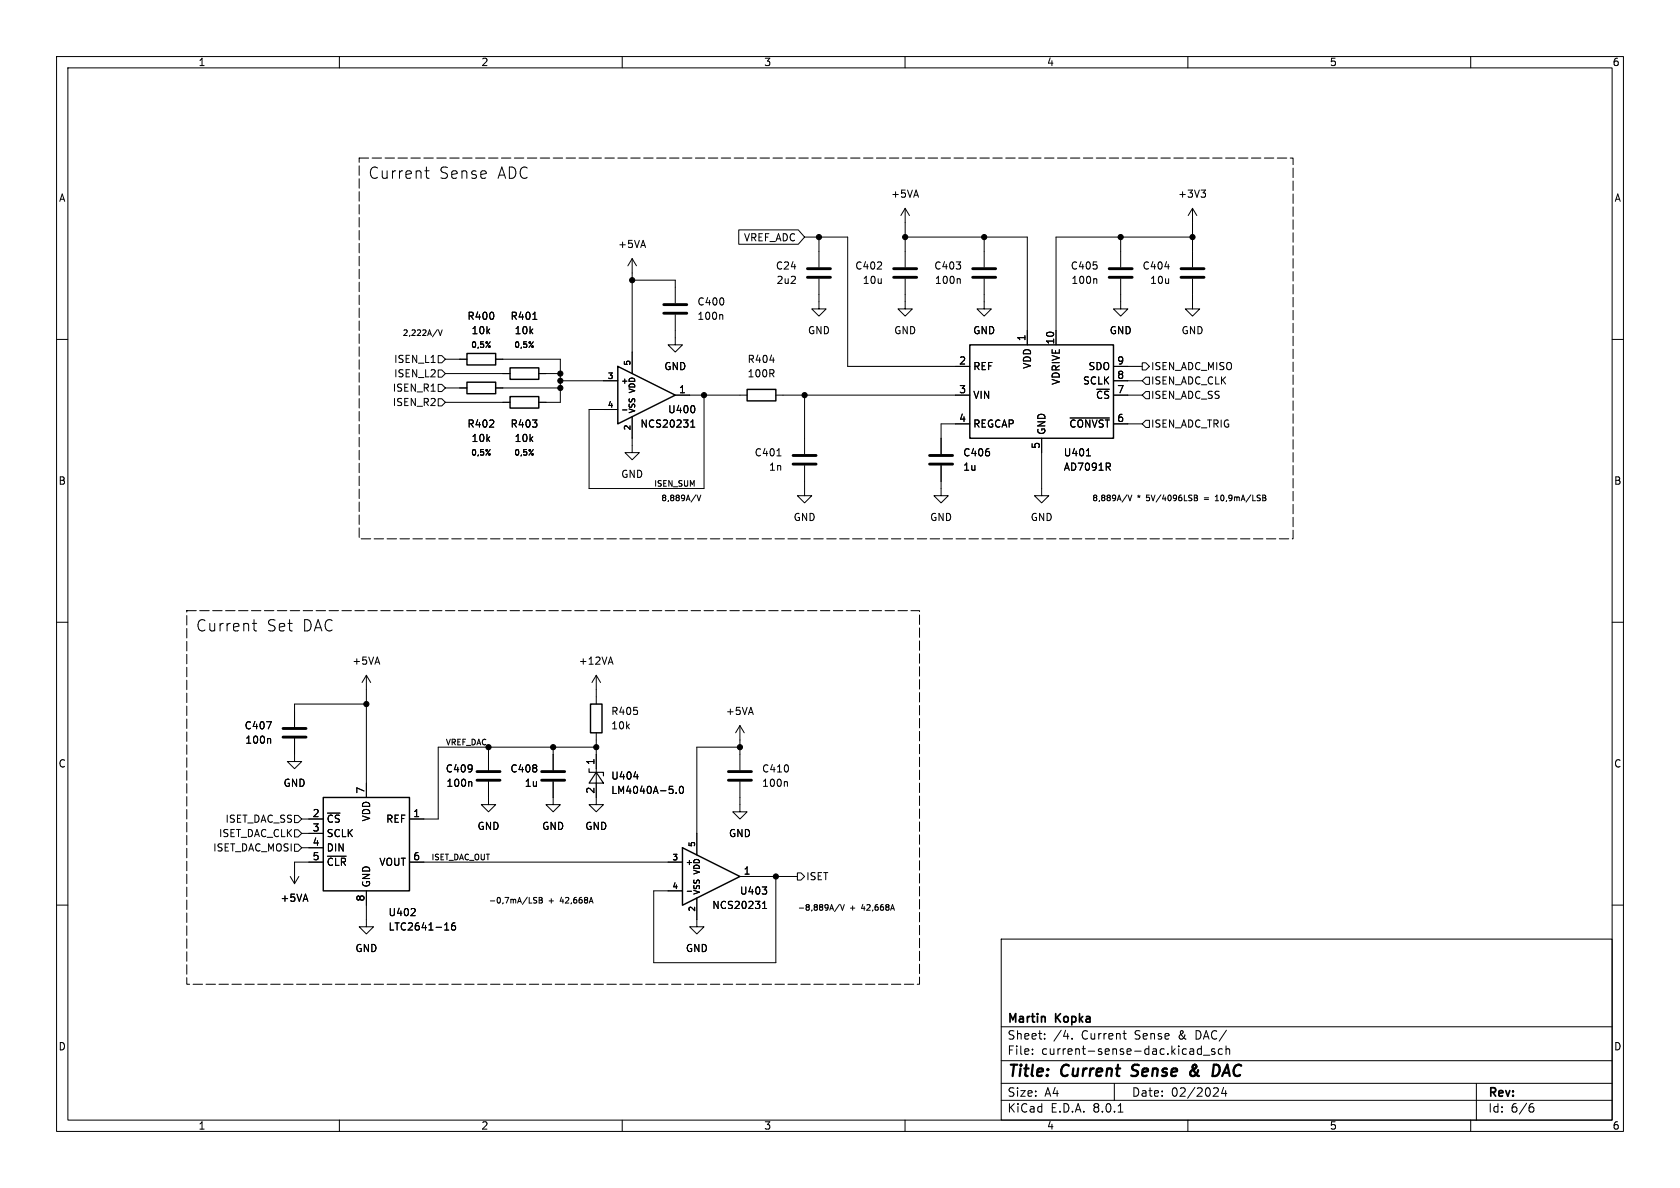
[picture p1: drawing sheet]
<svg xmlns="http://www.w3.org/2000/svg" width="297mm" height="210mm" viewBox="0 0 297 210" stroke-linecap="round" stroke-linejoin="round" font-family="sans-serif">
<g fill="none" stroke="#000" stroke-width=".18">
<path d="M10 10h277v190h-277zM12 12h273v186h-273zM60 10v2M110 10v2M160 10v2M210 10v2M260 10v2M75.1 30.2h.8M75.4 29.5v1.7l.1 .2 .4 .1M160 36.8l-.7 1.3M160 36.8v10.4M160 36.8l.8 1.3"/>
<path d="M210.8 36.8l-.7 1.3M210.8 36.8v10.4M210.8 36.8l.8 1.3M212.3 33.6h.8l-.4 .5M212.9 34.1l.2 .2v.3l-.2 .3M10 60h2M77.3 58.3l-.8 1.2M77.5 58.3l.3 1 .4-1M94.2 56.5h.7M111.8 45.7l-.8 1.3M111.8 45.7v20.3M111.8 45.7l.7 1.3"/>
<path d="M111.8 49.5h7.6v4.1M119.4 55.6v5.4h1.2l-1.2 1.2-1.3-1.2h1.3M127.6 55.6l.2 .2v.7M130.6 40.6h10.5l1.1 1.3-1.1 1.3h-10.5zM142.2 41.9h7.7v22.9h21.5M144.8 49.3v5.3h1.2l-1.2 1.3-1.3-1.3h1.3M144.8 41.9v5.3M160 49.3v5.3h1.3l-1.3 1.3-1.3-1.3h1.3M160 41.9h21.6v19.1M169.6 49.3l.2 .1v.7M174 49.3v5.3h1.3l-1.3 1.3-1.3-1.3h1.3M174 41.9v5.3"/>
<path d="M193.7 49.3l.2 .1v.7M198.1 49.3v5.3h1.3l-1.3 1.3-1.3-1.3h1.3M198.1 41.9v5.3M205.9 47.1h.8M210.8 49.3v5.3h1.3l-1.3 1.3-1.3-1.3h1.3M210.8 41.9h-24.1v19.1M285 60h2M76.2 64.1h.7M77.5 70.5h.6l.6 .6-.6 .7h-.6zM77.5 62.9h.6l.6 .6-.6 .6h-.6zM77.5 67.9h.6l.6 .7-.6 .6h-.6zM77.5 65.4h.6l.6 .6-.6 .7h-.6z"/>
<path d="M78.7 63.5h3.8M78.7 66h11.5M78.7 68.6h3.8M78.7 71.1h11.5M87.6 63.5h11.5v7.6h-3.9M87.6 68.6h11.5M95.2 66h3.9M99.1 67.3h10.1M110.1 72.5h.7M111.8 73.7v6.3h1.2l-1.2 1.3-1.3-1.3h1.3M119.4 69.9h12.7M122.1 75.5h.7"/>
<path d="M122.1 74.6l.4-.4v1.3M122.8 71.9v.8M124.5 69.9v16.5h-20.4v-14h5.1M136.1 63.7h.8M137.2 69.9h34.2M142.2 69.9v10.4M171.4 74.9h-5v5.4M184.1 77.5v10.1h1.3l-1.3 1.3-1.2-1.3h1.2M189.2 73.9h6.9M196.8 69.9h5.1M196.8 67.3h5.1M196.8 64.8h5.1"/>
<path d="M196.8 74.9h5.1M201.9 64.1h.7l.6 .7-.6 .6h-.7zM202.6 69.2h.6v1.3h-.6l-.7-.6zM202.6 74.3h.6v1.3h-.6l-.7-.7zM202.6 66.7h.6v1.2h-.6l-.7-.6zM123 87.5l-.8 1.3M123.2 87.5l.4 1 .3-1M137.4 80.6h.7M142.2 82.3v5.3h1.3l-1.3 1.3-1.2-1.3h1.2M166.4 82.3v5.3h1.2l-1.2 1.3-1.3-1.3h1.3M192.1 80.6h.7M195.9 82.5l.4 .6"/>
<path d="M196.2 81.9l.1 .2-.1 .4M199.2 87.5l-.8 1.3M199.4 87.5l.4 1 .3-1M211.1 87.5h.4l.2 .2-.2 .3 .2 .1v.2l-.2 .2h-.4zM211.1 88h.4M212.9 88h.8M212.9 88.3h.8M214.9 88.5h.5M214.9 87.8l.2-.3v1M10 110h2M44.6 110.2h.8M44.9 109.5v1.8l.1 .1 .4 .1"/>
<path d="M64.8 119.4l-.8 1.3M64.8 119.4v21.6M64.8 119.4l.7 1.3M105.4 119.4v5.1M105.4 119.4l-.8 1.3M105.4 119.4l.8 1.3M107.6 117.1h.7M107.9 116.1l.5 1.3M285 110h2M47.1 127.6h.9l-.6 1.2M47.7 130.5l.1 .2v.7M52.1 130.6v4h1.2l-1.2 1.3-1.3-1.3h1.3"/>
<path d="M64.8 124.5h-12.7v4M83.2 138.2l.2 .1v.7M86.4 138.2v4h1.2l-1.2 1.3-1.3-1.3h1.3M86.4 132.1v4M97.8 138.2v4h1.3l-1.3 1.3-1.3-1.3h1.3M97.8 132.1v4M105.4 129.5v12.7h1.3l-1.3 1.3-1.3-1.3h1.3M105.4 132.1h-27.9v12.7h-5.1M112.1 137.3h.7M120.2 139.1l.2-.1a.68 .68 0 0 1 .4 .6 .68 .68 0 0 1-.4 .7l-.2-.2-.1-.3zM130.8 138.2v5.3h1.3l-1.3 1.3-1.3-1.3h1.3M130.8 128.3l-.8 1.2"/>
<path d="M130.8 128.3v7.8M130.8 128.3l.8 1.2M130.8 132.1h-7.6v19M139 138.2l.2 .1v.7M10 160h2M51.3 154.9l.8 1.3M52.1 144.1h.6l.6 .7-.6 .6h-.6zM52.1 146.7h.6l.6 .6-.6 .7h-.6zM52.1 149.2h.6l.6 .7-.6 .6h-.6zM52.8 154.9l-.7 1.3M53.3 144.8h3.8M53.3 147.3h3.8"/>
<path d="M53.3 149.9h3.8M57.1 152.4h-5v3.8M57.9 151.4h3.3M64.8 157.5v6.3h1.2l-1.2 1.3-1.3-1.3h1.3M72.4 152.4h48.2M94.9 158.7h-.5v.3l.4 .2 .1 .2-.2 .2h-.4M95.3 158.6h.4l.1 .2-.1 .3 .1 .1 .1 .2-.2 .2h-.4zM95.3 159.1h.4M119.6 140.1v.2M121.5 157.6h.8M123.2 158.8v5h1.3l-1.3 1.3-1.3-1.3h1.3M130.8 154.9h10.2"/>
<path d="M134.8 156.8h.7l-.4 .5M134.8 159.7l.4-.4v1.3M135.5 157.4v.5M137.2 154.9v15.3h-21.6v-12.7h5M141 154.3h.6l.6 .6-.6 .7h-.6zM148.4 159.9l-.9 1.2M148.6 159.9l.3 1 .4-1M285 160h2M72.6 161.9h.8M73.3 160.7v.4M78.6 164.4h.7M80.4 163.1l-.3 .1a.86 .86 0 0 0 0 1.2l.4-.1v-.4l-.2-.3-.4 .1-.1 .2"/>
<path d="M134.8 160.6h.7M177 166h108v32h-108zM60 198v2M110 198v2M160 198v2M177 194.5h108M177 191.5h108M177 187.5h108M177 181.5h108M182.5 186.3v.1M182.5 185.5v.1M184.7 183.6v.1"/>
<path d="M184.7 182.8v.1M189.5 183.6v.1M197 191.5v3M197.7 196.6h.8M198.5 182.7h.6M198.8 183.6l.3 .1M210 198v2M212.4 184.9v1.5M212.4 185.5l-.4-.1-.3 .3v.4l.1 .2h.6M212.7 186.5h1.2M214.7 185.5l-.3-.1-.2 .2v.2l.5 .2v.3h-.5M215.1 192.3l.3 .3-.1 .3-.8 .9h.9"/>
<path d="M216.1 185.5l-.4-.1-.3 .3v.4l.1 .2h.6M216.3 192.2l-.3 1.1h.9M216.7 192.8v1M216.7 185.5l.3-.1 .3 .1 .1 .9M216.7 184.9v1.5M260 198v2M261 191.5v6.5M270.6 195.7h.3l.3 .3-.1 .5-.5 .1M271 195.1l-.4 .1"/>
</g>
<path d="M200 190.1l.3 .1M200.3 188.4l-.1 .2v.4M211.4 188.8l-.7 .5a.52 .52 0 0 0-.2 .8 .52 .52 0 0 0 .8-.1M211.4 188.3l-.1-.1a.41 .41 0 0 0-.5 .5l.6 1.1M214.6 188.2h.5a1.08 1.08 0 0 1 .5 1.1 1.08 1.08 0 0 1-.8 .9" fill="none" stroke="#000" stroke-width=".4"/>
<path d="M82.5 62.5h5.1v2h-5.1zM82.5 67.6h5.1v2h-5.1zM90.2 65h5v2.1h-5zM90.2 70.1h5v2h-5zM109.2 64.8l10.2 5.1-10.2 5zM132.1 68.8h5.1v2.1h-5.1zM171.4 61h25.4v16.5h-25.4zM104.4 124.5h2v5h-2zM57.1 141h15.3v16.5h-15.3zM120.6 149.9l10.2 5-10.2 5.1z" fill="none" stroke="#000" stroke-width=".25"/>
<g fill="none" stroke="#000" stroke-width=".51">
<path d="M117.3 55.4h4.1M117.3 53.8h4.1M142.7 49h4.1M142.7 47.5h4.1M158 49h4.1M158 47.5h4.1M172 49h4M172 47.5h4M196.1 49h4.1M196.1 47.5h4.1M208.8 49h4.1M208.8 47.5h4.1"/>
<path d="M140.2 82h4.1M140.2 80.5h4.1M164.3 82h4.1M164.3 80.5h4.1M50 130.3h4.1M50 128.8h4.1M84.3 137.9h4.1M84.3 136.4h4.1M95.8 137.9h4M95.8 136.4h4M128.8 137.9h4M128.8 136.4h4"/>
</g>
<path d="M104.1 135.9v.6h2.6v.7M105.4 136.5l1.3 1.9h-2.6z" fill="none" stroke="#000" stroke-width=".2"/>
<path d="M63.5 27.9h165.1v67.4h-165.1zM33 108h129.6v66h-129.6z" fill="none" stroke="#000" stroke-width=".18" stroke-dasharray="1.7 .6"/>
<g fill="#000" stroke="#000" stroke-width=".18">
<circle cx="111.8" cy="49.5" r=".46"/>
<circle cx="144.8" cy="41.9" r=".46"/>
<circle cx="160" cy="41.9" r=".46"/>
<circle cx="174" cy="41.9" r=".46"/>
<circle cx="198.1" cy="41.9" r=".46"/>
<circle cx="210.8" cy="41.9" r=".46"/>
<circle cx="99.1" cy="68.6" r=".46"/>
<circle cx="99.1" cy="67.3" r=".46"/>
<circle cx="99.1" cy="66" r=".46"/>
<circle cx="124.5" cy="69.9" r=".46"/>
<circle cx="142.2" cy="69.9" r=".46"/>
<circle cx="64.8" cy="124.5" r=".46"/>
<circle cx="86.4" cy="132.1" r=".46"/>
<circle cx="97.8" cy="132.1" r=".46"/>
<circle cx="105.4" cy="132.1" r=".46"/>
<circle cx="130.8" cy="132.1" r=".46"/>
<circle cx="137.2" cy="154.9" r=".46"/>
</g>
<g font-size="2.8">
<text x="65" y="31.9">Current</text>
<text x="77.5" y="31.9">Sense</text>
<text x="87.9" y="31.9">ADC</text>
<text x="34.5" y="111.9">Current</text>
<text x="47.1" y="111.9">Set</text>
<text x="53.4" y="111.9">DAC</text>
<text x="178" y="190.9">Title:</text>
<text x="187.7" y="190.9">Current</text>
<text x="200.9" y="190.9">Sense</text>
<text x="212" y="190.9">&amp;</text>
<text x="216.8" y="190.9">DAC</text>
</g>
<g font-size="2.1">
<text x="178" y="184">Sheet:</text>
<text x="178" y="181.2">Martin</text>
<text x="186.2" y="184">/4.</text>
<text x="186.7" y="181.2">Kopka</text>
<text x="191.2" y="184">Current</text>
<text x="200.8" y="184">Sense</text>
<text x="208.6" y="184">&amp;</text>
<text x="211.8" y="184">DAC/</text>
<text x="178" y="186.7">File:</text>
<text x="184.1" y="186.7">current-sense-dac.kicad_sch</text>
<text x="178" y="196.9">KiCad</text>
<text x="178" y="194.1">Size:</text>
<text x="184.7" y="194.1">A4</text>
<text x="185.7" y="196.9">E.D.A.</text>
<text x="193.3" y="196.9">8.0.1</text>
<text x="200" y="194.1">Date:</text>
<text x="207" y="194.1">02/2024</text>
<text x="263" y="194.3">Rev:</text>
<text x="263" y="196.9">Id:</text>
<text x="267.1" y="196.9">6/6</text>
</g>
<g font-size="1.8">
<text x="35" y="11.9">1</text>
<text x="85" y="11.9">2</text>
<text x="135" y="11.9">3</text>
<text x="185" y="11.9">4</text>
<text x="235" y="11.9">5</text>
<text x="285" y="11.9">6</text>
<text x="10.3" y="35.9">A</text>
<text x="157.4" y="35.2">+5VA</text>
<text x="208.2" y="35.2">+3V3</text>
<text x="285.3" y="35.9">A</text>
<text x="109.2" y="44">+5VA</text>
<text x="131.4" y="42.9">VREF_ADC</text>
<text x="137.1" y="47.9">C24</text>
<text x="151.1" y="47.9">C402</text>
<text x="165.1" y="47.9">C403</text>
<text x="189.2" y="47.9">C405</text>
<text x="201.9" y="47.9">C404</text>
<text x="137.2" y="50.4">2u2</text>
<text x="152.4" y="50.4">10u</text>
<text x="165.2" y="50.4">100n</text>
<text x="189.3" y="50.4">100n</text>
<text x="203.2" y="50.4">10u</text>
<text x="82.5" y="56.7">R400</text>
<text x="83.3" y="59.3">10k</text>
<text x="90.2" y="56.7">R401</text>
<text x="90.9" y="59.3">10k</text>
<text x="123.2" y="54.2">C400</text>
<text x="123.2" y="56.7">100n</text>
<text x="142.7" y="59.3">GND</text>
<text x="158" y="59.3">GND</text>
<text x="172" y="59.3">GND</text>
<text x="196.1" y="59.3">GND</text>
<text x="208.8" y="59.3">GND</text>
<text x="69.6" y="64.4">ISEN_L1</text>
<text x="117.3" y="65.6">GND</text>
<text x="132.1" y="64.4">R404</text>
<text x="169.5" y="64.5">2</text>
<text x="172" y="65.6">REF</text>
<text x="181.4" y="60.4" transform="rotate(-90 181.4 60.4)">1</text>
<text x="182.5" y="65.3" transform="rotate(-90 182.5 65.3)">VDD</text>
<text x="186.4" y="61" transform="rotate(-90 186.4 61)">10</text>
<text x="192.3" y="65.6">SDO</text>
<text x="197.4" y="64.5">9</text>
<text x="203.4" y="65.6">ISEN_ADC_MISO</text>
<text x="69.3" y="72">ISEN_R2</text>
<text x="69.3" y="69.4">ISEN_R1</text>
<text x="69.6" y="66.9">ISEN_L2</text>
<text x="119.9" y="69.6">1</text>
<text x="132.1" y="66.9">100R</text>
<text x="169.5" y="69.6">3</text>
<text x="172" y="70.7">VIN</text>
<text x="187.6" y="68.1" transform="rotate(-90 187.6 68.1)">VDRIVE</text>
<text x="191.4" y="68.2">SCLK</text>
<text x="193.7" y="70.7">~{CS}</text>
<text x="197.4" y="69.6">7</text>
<text x="197.4" y="67.1">8</text>
<text x="203.4" y="70.7">ISEN_ADC_SS</text>
<text x="203.4" y="68.2">ISEN_ADC_CLK</text>
<text x="82.5" y="75.8">R402</text>
<text x="90.2" y="75.8">R403</text>
<text x="113.1" y="75.8">NCS20231</text>
<text x="118" y="73.3">U400</text>
<text x="169.5" y="74.7">4</text>
<text x="172" y="75.8">REGCAP</text>
<text x="185" y="77" transform="rotate(-90 185 77)">GND</text>
<text x="188.9" y="75.8">~{CONVST}</text>
<text x="197.4" y="74.7">6</text>
<text x="203.4" y="75.8">ISEN_ADC_TRIG</text>
<text x="83.3" y="78.3">10k</text>
<text x="90.9" y="78.3">10k</text>
<text x="133.3" y="80.9">C401</text>
<text x="135.9" y="83.4">1n</text>
<text x="170.2" y="80.9">C406</text>
<text x="170.2" y="83.4">1u</text>
<text x="183.9" y="79.4" transform="rotate(-90 183.9 79.4)">5</text>
<text x="188" y="80.9">U401</text>
<text x="188" y="83.4">AD7091R</text>
<text x="10.3" y="85.9">B</text>
<text x="109.7" y="84.7">GND</text>
<text x="285.3" y="85.9">B</text>
<text x="140.2" y="92.3">GND</text>
<text x="164.3" y="92.3">GND</text>
<text x="182.1" y="92.3">GND</text>
<text x="62.2" y="117.7">+5VA</text>
<text x="102.2" y="117.7">+12VA</text>
<text x="43.1" y="129.1">C407</text>
<text x="43.3" y="131.7">100n</text>
<text x="108" y="126.6">R405</text>
<text x="108" y="129.1">10k</text>
<text x="128.2" y="126.6">+5VA</text>
<text x="10.3" y="135.9">C</text>
<text x="78.7" y="136.8">C409</text>
<text x="90.1" y="136.8">C408</text>
<text x="105.2" y="135.3" transform="rotate(-90 105.2 135.3)">1</text>
<text x="134.6" y="136.8">C410</text>
<text x="285.3" y="135.9">C</text>
<text x="50" y="139.3">GND</text>
<text x="64.5" y="140.4" transform="rotate(-90 64.5 140.4)">7</text>
<text x="78.8" y="139.3">100n</text>
<text x="92.7" y="139.3">1u</text>
<text x="105.2" y="140.4" transform="rotate(-90 105.2 140.4)">2</text>
<text x="108" y="140.6">LM4040A-5.0</text>
<text x="108" y="138">U404</text>
<text x="134.6" y="139.3">100n</text>
<text x="38.6" y="148.2">ISET_DAC_CLK</text>
<text x="39.8" y="145.6">ISET_DAC_SS</text>
<text x="55.2" y="144.5">2</text>
<text x="55.2" y="147.1">3</text>
<text x="55.2" y="149.6">4</text>
<text x="57.7" y="145.6">~{CS}</text>
<text x="57.7" y="148.2">SCLK</text>
<text x="65.6" y="145.3" transform="rotate(-90 65.6 145.3)">VDD</text>
<text x="68.2" y="145.6">REF</text>
<text x="73" y="144.5">1</text>
<text x="84.3" y="146.9">GND</text>
<text x="95.8" y="146.9">GND</text>
<text x="103.4" y="146.9">GND</text>
<text x="128.8" y="148.2">GND</text>
<text x="37.6" y="150.7">ISET_DAC_MOSI</text>
<text x="55.2" y="152.1">5</text>
<text x="57.7" y="150.7">DIN</text>
<text x="57.7" y="153.3">~{CLR}</text>
<text x="67" y="153.3">VOUT</text>
<text x="73" y="152.1">6</text>
<text x="131.4" y="154.7">1</text>
<text x="142.4" y="155.8">ISET</text>
<text x="49.5" y="159.6">+5VA</text>
<text x="64.5" y="159.5" transform="rotate(-90 64.5 159.5)">8</text>
<text x="65.6" y="157" transform="rotate(-90 65.6 157)">GND</text>
<text x="125.8" y="160.9">NCS20231</text>
<text x="130.7" y="158.3">U403</text>
<text x="68.6" y="164.7">LTC2641-16</text>
<text x="68.6" y="162.2">U402</text>
<text x="62.7" y="168.5">GND</text>
<text x="121.2" y="168.5">GND</text>
<text x="10.3" y="185.9">D</text>
<text x="285.3" y="185.9">D</text>
<text x="35" y="199.9">1</text>
<text x="85" y="199.9">2</text>
<text x="135" y="199.9">3</text>
<text x="185" y="199.9">4</text>
<text x="235" y="199.9">5</text>
<text x="285" y="199.9">6</text>
</g>
<g font-size="1.4">
<text x="71.1" y="59.4">2,222A/V</text>
<text x="83.2" y="61.7">0,5%</text>
<text x="90.8" y="61.7">0,5%</text>
<text x="111.5" y="64.7" transform="rotate(-90 111.5 64.7)">5</text>
<text x="107.3" y="67.1">3</text>
<text x="109.7" y="68">+</text>
<text x="107.3" y="72.1">4</text>
<text x="111.5" y="76.2" transform="rotate(-90 111.5 76.2)">2</text>
<text x="112.5" y="73.2" transform="rotate(-90 112.5 73.2)">VSS VDD</text>
<text x="83.2" y="80.7">0,5%</text>
<text x="90.8" y="80.7">0,5%</text>
<text x="115.6" y="86.1">ISEN_SUM</text>
<text x="116.8" y="88.7">8,889A/V</text>
<text x="193" y="88.7">8,889A/V</text>
<text x="201.1" y="88.7">*</text>
<text x="202.9" y="88.7">5V/4096LSB</text>
<text x="215.6" y="88.7">10,9mA/LSB</text>
<text x="78.7" y="131.8">VREF_DAC</text>
<text x="122.9" y="149.8" transform="rotate(-90 122.9 149.8)">5</text>
<text x="76.2" y="152.1">ISET_DAC_OUT</text>
<text x="118.8" y="152.1">3</text>
<text x="121.2" y="153.1">+</text>
<text x="86.4" y="159.8">-0,7mA/LSB</text>
<text x="97" y="159.8">+</text>
<text x="99.3" y="159.8">42,668A</text>
<text x="118.8" y="157.2">4</text>
<text x="122.9" y="161.3" transform="rotate(-90 122.9 161.3)">2</text>
<text x="123.9" y="158.2" transform="rotate(-90 123.9 158.2)">VSS VDD</text>
<text x="141" y="161">-8,889A/V</text>
<text x="150.3" y="161">+</text>
<text x="152.5" y="161">42,668A</text>
</g>
</svg>
